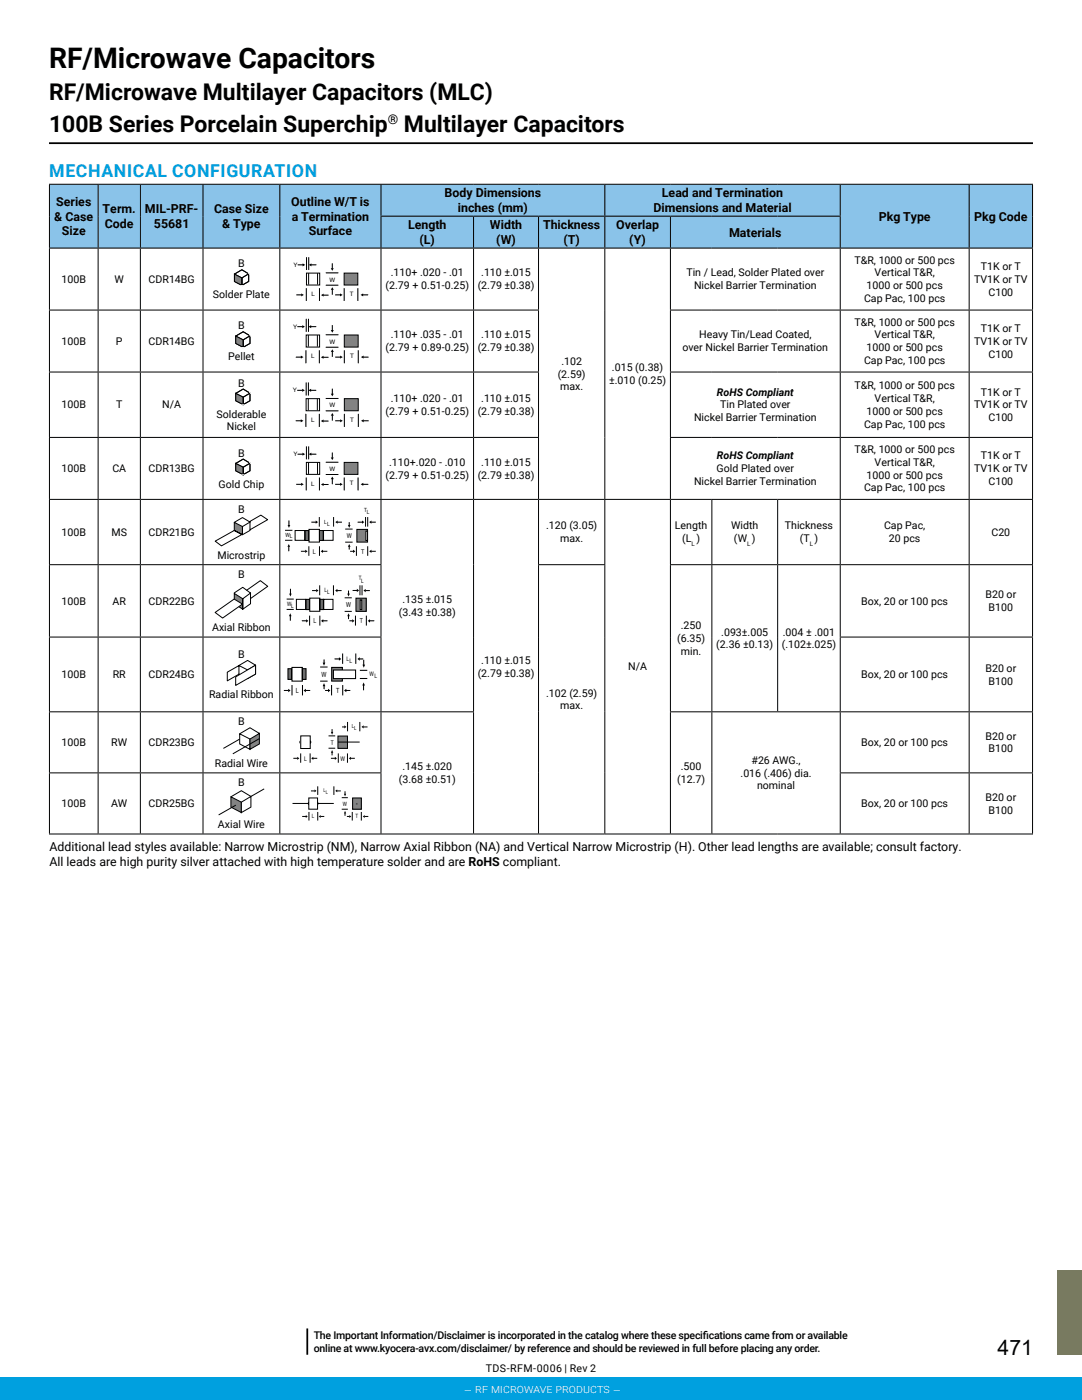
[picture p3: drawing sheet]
<svg xmlns="http://www.w3.org/2000/svg" width="216mm" height="279mm" viewBox="0 0 216 279" stroke-linecap="round" stroke-linejoin="round" font-family="sans-serif">
<path d="M9.8 28.6h196.3" fill="none" stroke="#000" stroke-width=".35"/>
<path d="M211 253.5h4.9v16.9h-4.9z" fill="#787a60"/>
<path d="M9.9 36.8h9.7v12.7h-9.7zM19.6 36.8h8.4v12.7h-8.4zM28 36.8h12.5v12.7h-12.5zM40.5 36.8h15.3v12.7h-15.3zM55.8 36.8h20.2v12.7h-20.2zM76 36.8h44.7v6.3h-44.7zM120.7 36.8h47v6.3h-47zM167.7 36.8h25.7v12.7h-25.7zM193.4 36.8h12.6v12.7h-12.6zM76 43.1h18.5v6.4h-18.5zM94.5 43.1h13v6.4h-13zM107.5 43.1h13.2v6.4h-13.2zM120.7 43.1h13.1v6.4h-13.1zM133.8 43.1h33.9v6.4h-33.9z" fill="#8ac3e9"/>
<g fill="none" stroke="#000" stroke-width=".2">
<path d="M9.8 36.8h196.3M9.9 36.9v12.5M19.6 36.9v12.5M28 36.9v12.5M40.5 36.9v12.5M55.8 36.9v12.5M76 36.9v6.2M120.7 36.9v6.2M167.7 36.9v6.2M193.4 36.9v12.5M206 36.9v12.5M9.8 49.5h196.3"/>
<path d="M9.9 49.6v12.2M19.6 49.6v12.2M28 49.6v12.2M40.5 49.6v12.2M55.8 49.6v12.2M75.9 43.1h91.8M76 43.2v6.2M76 49.6v12.2M94.5 43.2v6.2M94.5 49.6v12.2M107.5 43.2v6.2M107.5 49.6v12.2"/>
<path d="M120.7 43.2v6.2M120.7 49.6v50M133.8 43.2v6.2M133.8 49.6v12.2M167.7 43.2v6.2M167.7 49.6v12.2M193.4 49.6v12.2M206 49.6v12.2M9.8 61.9h97.7M9.8 74.2h97.7M9.9 62v12.2M9.9 74.3v12.9"/>
<path d="M19.6 62v12.2M19.6 74.3v12.9M28 62v12.2M28 74.3v12.9M40.5 62v12.2M40.5 74.3v12.9M55.8 62v12.2M55.8 74.3v12.9M76 62v12.2M76 74.3v12.9M94.5 62v12.2M94.5 74.3v12.9"/>
<path d="M107.5 62v12.2M107.5 74.3v12.9M133.7 61.9h72.4M133.7 74.2h72.4M133.8 62v12.2M133.8 74.3v12.9M167.7 62v12.2M167.7 74.3v12.9M193.4 62v12.2M193.4 74.3v12.9M206 62v12.2M206 74.3v12.9"/>
<path d="M9.8 87.3h97.7M9.8 99.7h196.3M9.9 87.4v12.2M9.9 99.8v12.8M19.6 87.4v12.2M19.6 99.8v12.8M28 87.4v12.2M28 99.8v12.8M40.5 87.4v12.2M40.5 99.8v12.8M55.8 87.4v12.2M55.8 99.8v12.8"/>
<path d="M76 87.4v12.2M76 99.8v12.8M94.5 87.4v12.2M94.5 99.8v42.2M107.5 87.4v12.2M107.5 99.8v12.8M120.7 99.8v12.8M133.7 87.3h72.4M133.8 87.4v12.2M133.8 99.8v12.8M142 99.8v12.8M155.2 99.8v12.8"/>
<path d="M167.7 87.4v12.2M167.7 99.8v12.8M193.4 87.4v12.2M193.4 99.8v12.8M206 87.4v12.2M206 99.8v12.8M9.8 112.7h66.3M9.9 112.8v14.3M19.6 112.8v14.3M28 112.8v14.3M40.5 112.8v14.3M55.8 112.8v14.3"/>
<path d="M76 112.8v14.3M107.4 112.7h13.4M107.5 112.8v53.6M120.7 112.8v53.6M133.7 112.7h72.4M133.8 112.8v29.2M142 112.8v29.2M155.2 112.8v29.2M167.7 112.8v14.3M193.4 112.8v14.3M206 112.8v14.3M9.8 127.1h66.3"/>
<path d="M9.9 127.2v14.8M19.6 127.2v14.8M28 127.2v14.8M40.5 127.2v14.8M55.8 127.2v14.8M76 127.2v14.8M167.6 127.1h38.5M167.7 127.2v14.8M193.4 127.2v14.8M206 127.2v14.8M9.8 142.1h84.8M9.8 154.2h66.3"/>
<path d="M9.9 142.1v12.1M9.9 154.3v12.1M19.6 142.1v12.1M19.6 154.3v12.1M28 142.1v12.1M28 154.3v12.1M40.5 142.1v12.1M40.5 154.3v12.1M55.8 142.1v12.1M55.8 154.3v12.1M76 142.1v12.1M76 154.3v12.1"/>
<path d="M94.5 142.1v24.3M133.7 142.1h72.4M133.8 142.1v24.3M142 142.1v24.3M167.6 154.2h38.5M167.7 142.1v12.1M167.7 154.3v12.1M193.4 142.1v12.1M193.4 154.3v12.1M206 142.1v12.1M206 154.3v12.1M9.8 166.4h196.3"/>
</g>
<path d="M46.8 54.7l1.5 .8v1.4l-1.5-.7z" fill="#808285"/>
<path d="M46.8 54.7l1.5 .8v1.4l-1.5-.7zM48.3 55.5l1.3-.8v1.5l-1.3 .7zM49.6 54.7l-1.3-.9-1.5 .9" fill="none" stroke="#000" stroke-width=".2"/>
<path d="M48 57h.5z" fill="#fff"/>
<path d="M48 57h.5" fill="none" stroke="#fff" stroke-width=".2"/>
<path d="M49.5 54.4l.2 .2z" fill="#fff"/>
<path d="M49.5 54.4l.3 .3" fill="none" stroke="#fff" stroke-width=".2"/>
<path d="M46.8 54.7l1.5 .8v1.4l-1.5-.7z" fill="#808285"/>
<path d="M46.8 54.7l1.5 .8v1.4l-1.5-.7zM48.3 55.5l1.3-.8v1.5l-1.3 .7zM49.6 54.7l-1.3-.9-1.5 .9" fill="none" stroke="#000" stroke-width=".2"/>
<path d="M48 57h.5z" fill="#fff"/>
<path d="M48 57h.5" fill="none" stroke="#fff" stroke-width=".2"/>
<path d="M49.5 54.4l.2 .2z" fill="#fff"/>
<path d="M49.5 54.4l.3 .3" fill="none" stroke="#fff" stroke-width=".2"/>
<g fill="none" stroke="#000" stroke-width=".2">
<path d="M59.1 58.9h1.1M61.1 57.5v2.6M61.2 54.5h2.6v2.4h-2.6zM63.7 57.5v2.6M64.5 58.9h1.1M65 54.5h2.5M66.3 52.6v1M66.3 57.8v1M66.9 58.9h1M67.5 56.9h-2.5M68.7 57.5v2.6M71.4 57.5v2.6"/>
<path d="M72.4 58.9h1"/>
</g>
<path d="M59.1 58.9h1.1zM60.1 58.6l.5 .3-.5 .3zM64.5 58.9h1.1zM64.1 58.9l.5-.3v.6zM66 53.5h.6l-.3 .5zM66.3 52.6v1zM66.3 57.8v1zM66.3 57.3l.3 .5h-.6zM66.9 58.9h1zM67.8 58.6l.6 .3-.6 .3zM72.4 58.9h1zM71.9 58.9l.6-.3v.6z" fill="#000"/>
<path d="M68.7 54.5h2.7v2.4h-2.7z" fill="#808285" stroke="#000" stroke-width=".2"/>
<path d="M59.4 52.9h1.1M61.2 51.3v2.6M61.6 54.5v2.3M61.6 51.3v2.6M62.1 52.9h1M63.4 54.5v2.3" fill="none" stroke="#000" stroke-width=".2"/>
<path d="M59.4 52.9h1.1zM60.4 52.6l.5 .3-.5 .3zM62.1 52.9h1zM61.6 52.9l.5-.3v.6z" fill="#000"/>
<path d="M47 67.1l1.5 .7v1.5l-1.5-.8z" fill="#808285"/>
<path d="M47 67.1l1.5 .7v1.5l-1.5-.8zM48.5 67.8l1.4-.8v1.5l-1.4 .8zM49.9 67l-1.4-.8-1.5 .9" fill="none" stroke="#000" stroke-width=".2"/>
<path d="M48.2 69.4h.6z" fill="#fff"/>
<path d="M48.2 69.4h.6" fill="none" stroke="#fff" stroke-width=".2"/>
<path d="M49.8 66.8l.2 .2z" fill="#fff"/>
<path d="M49.8 66.8l.2 .3" fill="none" stroke="#fff" stroke-width=".2"/>
<path d="M47 67.1l1.5 .7v1.5l-1.5-.8z" fill="#808285"/>
<path d="M47 67.1l1.5 .7v1.5l-1.5-.8zM48.5 67.8l1.4-.8v1.5l-1.4 .8zM49.9 67l-1.4-.8-1.5 .9" fill="none" stroke="#000" stroke-width=".2"/>
<path d="M48.2 69.4h.6z" fill="#fff"/>
<path d="M48.2 69.4h.6" fill="none" stroke="#fff" stroke-width=".2"/>
<path d="M49.8 66.8l.2 .2z" fill="#fff"/>
<path d="M49.8 66.8l.2 .3" fill="none" stroke="#fff" stroke-width=".2"/>
<g fill="none" stroke="#000" stroke-width=".2">
<path d="M59 71.3h1.1M61.1 69.9v2.6M61.1 66.9h2.7v2.4h-2.7zM63.7 69.9v2.6M64.5 71.3h1M65 66.8h2.5M66.3 64.9v1.1M66.3 70.1v1.1M66.9 71.3h1.1M67.5 69.3h-2.5M68.7 69.9v2.6M71.5 69.9v2.6"/>
<path d="M72.5 71.3h1"/>
</g>
<path d="M59 71.3h1.1zM60 71l.6 .3-.6 .3zM64.5 71.3h1zM64 71.3l.6-.3v.6zM66 65.9h.6l-.3 .5zM66.3 64.9v1.1zM66.3 70.1v1.1zM66.3 69.7l.3 .5h-.6zM66.9 71.3h1.1zM67.9 71l.5 .3-.5 .3zM72.5 71.3h1zM72 71.3l.5-.3v.6z" fill="#000"/>
<path d="M68.7 66.9h2.8v2.4h-2.8z" fill="#808285" stroke="#000" stroke-width=".2"/>
<path d="M59.3 65.2h1.1M61.1 63.6v2.6M61.5 66.9v2.3M61.6 63.6v2.6M62 65.2h1.1M63.3 66.9v2.3" fill="none" stroke="#000" stroke-width=".2"/>
<path d="M59.3 65.2h1.1zM60.3 64.9l.5 .3-.5 .3zM62 65.2h1.1zM61.6 65.2l.5-.3v.6z" fill="#000"/>
<path d="M47 78.5l1.5 .8v1.5l-1.5-.8z" fill="#808285"/>
<path d="M47 78.5l1.5 .8v1.5l-1.5-.8zM48.5 79.3l1.4-.8v1.5l-1.4 .8zM49.9 78.5l-1.4-.9-1.5 .9" fill="none" stroke="#000" stroke-width=".2"/>
<path d="M48.2 80.8h.6z" fill="#fff"/>
<path d="M48.2 80.8h.6" fill="none" stroke="#fff" stroke-width=".2"/>
<path d="M49.8 78.2l.2 .2z" fill="#fff"/>
<path d="M49.8 78.2l.2 .3" fill="none" stroke="#fff" stroke-width=".2"/>
<path d="M47 78.5l1.5 .8v1.5l-1.5-.8z" fill="#808285"/>
<path d="M47 78.5l1.5 .8v1.5l-1.5-.8zM48.5 79.3l1.4-.8v1.5l-1.4 .8zM49.9 78.5l-1.4-.9-1.5 .9" fill="none" stroke="#000" stroke-width=".2"/>
<path d="M48.2 80.8h.6z" fill="#fff"/>
<path d="M48.2 80.8h.6" fill="none" stroke="#fff" stroke-width=".2"/>
<path d="M49.8 78.2l.2 .2z" fill="#fff"/>
<path d="M49.8 78.2l.2 .3" fill="none" stroke="#fff" stroke-width=".2"/>
<g fill="none" stroke="#000" stroke-width=".2">
<path d="M61.1 79.6h2.7v2.4h-2.7zM65 79.5h2.5M66.3 77.6v1.1M59 84h1.1M61 82.6v2.6M63.7 82.6v2.6M64.5 84h1M66.3 82.9v1M66.9 84h1.1M67.5 82h-2.5M68.7 82.6v2.6M71.5 82.6v2.6"/>
<path d="M72.5 84h1.1"/>
</g>
<path d="M66 78.6h.6l-.3 .5zM66.3 77.6v1.1zM59 84h1.1zM60 83.7l.5 .3-.5 .3zM64.5 84h1zM64 84l.6-.3v.6zM66.3 82.9v1zM66.3 82.4l.3 .5h-.6zM66.9 84h1.1zM67.9 83.7l.5 .3-.5 .3zM72.5 84h1.1zM72 84l.6-.3v.6z" fill="#000"/>
<path d="M68.7 79.6h2.8v2.4h-2.8z" fill="#808285" stroke="#000" stroke-width=".2"/>
<path d="M59.3 77.9h1.1M61.1 76.3v2.6M61.5 79.6v2.3M61.5 76.3v2.6M62 77.9h1.1M63.3 79.6v2.3" fill="none" stroke="#000" stroke-width=".2"/>
<path d="M59.3 77.9h1.1zM60.3 77.6l.5 .3-.5 .3zM62 77.9h1.1zM61.6 77.9l.5-.3v.6z" fill="#000"/>
<path d="M47 92.5l1.5 .7v1.5l-1.5-.7z" fill="#808285"/>
<path d="M47 92.5l1.5 .7v1.5l-1.5-.7zM48.5 93.2l1.4-.8v1.6l-1.4 .7zM49.9 92.4l-1.4-.8-1.5 .9" fill="none" stroke="#000" stroke-width=".2"/>
<path d="M48.2 94.8h.6z" fill="#fff"/>
<path d="M48.2 94.8h.6" fill="none" stroke="#fff" stroke-width=".2"/>
<path d="M49.8 92.2l.2 .2z" fill="#fff"/>
<path d="M49.8 92.2l.2 .3" fill="none" stroke="#fff" stroke-width=".2"/>
<path d="M47 92.5l1.5 .7v1.5l-1.5-.7z" fill="#808285"/>
<path d="M47 92.5l1.5 .7v1.5l-1.5-.7zM48.5 93.2l1.4-.8v1.6l-1.4 .7zM49.9 92.4l-1.4-.8-1.5 .9" fill="none" stroke="#000" stroke-width=".2"/>
<path d="M48.2 94.8h.6z" fill="#fff"/>
<path d="M48.2 94.8h.6" fill="none" stroke="#fff" stroke-width=".2"/>
<path d="M49.8 92.2l.2 .2z" fill="#fff"/>
<path d="M49.8 92.2l.2 .3" fill="none" stroke="#fff" stroke-width=".2"/>
<g fill="none" stroke="#000" stroke-width=".2">
<path d="M59.1 96.7h1.1M61.1 95.3v2.6M61.1 92.3h2.7v2.4h-2.7zM63.7 95.3v2.6M64.5 96.7h1.1M65 92.2h2.5M65 94.7h2.5M66.3 90.3v1.1M66.3 95.5v1.1M66.9 96.7h1M68.7 95.3v2.6M71.4 95.3v2.6"/>
<path d="M72.4 96.7h1.1"/>
</g>
<path d="M59.1 96.7h1.1zM60.1 96.4l.5 .3-.5 .3zM64.5 96.7h1.1zM64 96.7l.6-.3v.6zM66 91.3h.6l-.3 .5zM66.3 90.3v1.1zM66.3 95.5v1.1zM66.3 95.1l.3 .5h-.6zM66.9 96.7h1zM67.9 96.4l.5 .3-.5 .3zM72.4 96.7h1.1zM72 96.7l.5-.3v.6z" fill="#000"/>
<path d="M68.7 92.3h2.7v2.4h-2.7z" fill="#808285" stroke="#000" stroke-width=".2"/>
<path d="M59.4 90.6h1.1M61.1 89.1v2.6M61.6 92.3v2.3M61.6 89.1v2.6M62 90.6h1.1M63.4 92.3v2.3" fill="none" stroke="#000" stroke-width=".2"/>
<path d="M59.4 90.6h1.1zM60.4 90.3l.5 .3-.5 .3zM62 90.6h1.1zM61.6 90.6l.5-.3v.6z" fill="#000"/>
<path d="M46.7 104.2l1.7 .9v1.6l-1.7-.8z" fill="#808285"/>
<path d="M42.9 108l3.8-2.1 1.6 .8-4.1 2.2zM46.7 104.2l1.7 .9v1.6l-1.7-.8zM48.4 105.1l1.5-.9v1.7l-1.5 .8zM49.8 104.1l2.2-1.3 1.4 .9-3.5 2M49.9 104.2l-1.5-.9-1.7 .9" fill="none" stroke="#000" stroke-width=".2"/>
<path d="M71.2 105.6h2.2v2.6h-2.2z" fill="#808285"/>
<path d="M71.2 105.7h2.1v2.5h-2.1z" fill="none" stroke="#000" stroke-width=".2"/>
<path d="M73 106h.4v1.9h-.4z" fill="#fff"/>
<g fill="none" stroke="#000" stroke-width=".2">
<path d="M56.9 105.8h1.4M56.9 107.8h1.5M57.6 109v1M57.7 103.9v1M60 110h1M61.6 109v1.9M62.1 104.2h1M63.7 103.2v1.9M63.7 109v1.9M64.4 110h.9M66.6 103.2v1.9M67.3 104.2h.9"/>
<path d="M68.9 105.6h1.5M68.9 108.2h1.5M69.7 104.2v.7M69.7 109v.7M69.9 110h.6M71.1 109v1.9M71.4 104.2h.9M72.9 103.2v1.9M73 106h.3v1.9h-.3zM73.4 103.2v1.9M73.4 109v1.9M74 110h1"/>
<path d="M74 104.2h1"/>
</g>
<g fill="#000">
<path d="M57.6 108.6l.3 .5h-.5zM57.4 104.8h.5l-.2 .5zM57.6 109v1zM57.7 103.9v1zM60.9 109.7l.5 .3-.5 .4zM62.1 104.2h1zM63 103.9l.5 .3-.5 .3zM64 110l.5-.3v.7zM66.9 104.2l.5-.3v.6zM67.3 104.2h.9zM69.4 104.8h.5l-.2 .5zM69.7 108.6l.2 .5h-.5z"/>
<path d="M69.7 109v.7zM69.7 104.2v.7zM70.4 109.7l.5 .3-.5 .4zM71.4 104.2h.9zM72.2 103.9l.5 .3-.5 .3zM73.7 104.2l.4-.3v.6zM73.7 110l.4-.3v.7zM74 104.2h1z"/>
</g>
<path d="M60.9 105.9h.7v2h-.7z" fill="#6d6e71"/>
<path d="M60.9 105.9h.7v2h-.7z" fill="none" stroke="#000" stroke-width=".2"/>
<path d="M63.7 105.9h.8v2h-.8z" fill="#6d6e71"/>
<path d="M58.9 105.9h1.9v1.9h-1.9zM61.7 105.6h2v2.6h-2zM63.7 105.9h.8v2h-.8zM64.6 105.9h1.9v1.9h-1.9z" fill="none" stroke="#000" stroke-width=".2"/>
<path d="M46.7 118.4l1.7 1.1v2.1l-1.7-1.1z" fill="#808285"/>
<path d="M46.7 118.3l1.7-1.1 1.6 1.2M46.7 118.4l1.7 1.1v2.1l-1.7-1.1zM48.4 119.5l1.6-1.1v2.1l-1.6 1.1z" fill="none" stroke="#000" stroke-width=".2"/>
<path d="M42.9 122.2l3.8-2.6 1.7 1-4 2.8z" fill="#fff"/>
<path d="M49.2 117.8l2.8-1.9 1.4 1.1-3.4 2.4M42.9 122.2l3.8-2.6 1.7 1-4 2.7z" fill="none" stroke="#000" stroke-width=".2"/>
<path d="M71 119.4h2.1v2.6h-2.1z" fill="#808285"/>
<path d="M71 119.4h2.1v2.6h-2.1z" fill="none" stroke="#000" stroke-width=".2"/>
<path d="M71.9 119.7h.3v2h-.3z" fill="#fff"/>
<g fill="none" stroke="#000" stroke-width=".2">
<path d="M57.2 119.6h1.4M58 117.5v1.1M62.3 117.9h.9M63.8 116.8v2M66.5 116.8v2M67.2 117.9h1M68.8 119.3h1.4M69.5 117.9v.7M70.4 117.8h.9M71.8 116.8v2M71.9 119.7h.3v2h-.3zM72.2 116.8v2"/>
<path d="M72.9 117.9h.9M57.2 121.6h1.4M57.9 122.9v1M60.3 123.9h.9M61.8 122.9v1.9M63.8 122.9v1.9M64.4 123.9h.9M68.8 122h1.4M69.5 122.9v.6M69.7 123.9h.7M70.9 122.9v1.9M73.1 122.9v1.9"/>
<path d="M73.8 123.9h.9"/>
</g>
<g fill="#000">
<path d="M57.7 118.5h.5l-.3 .6zM58 117.5v1.1zM62.3 117.9h.9zM63.1 117.5l.4 .4-.4 .3zM66.9 117.9l.4-.4v.7zM67.2 117.9h1zM69.3 118.5h.5l-.3 .6zM69.5 117.9v.7zM70.4 117.8h.9zM71.2 117.5l.4 .3-.4 .4zM72.5 117.9l.5-.4v.7zM72.9 117.9h.9z"/>
<path d="M57.9 122.4l.3 .6h-.5zM57.9 122.9v1zM60.3 123.9h.9zM61.1 123.6l.4 .3-.4 .3zM64.1 123.9l.4-.3v.6zM64.4 123.9h.9zM69.5 122.4l.3 .6h-.5zM69.5 122.9v.6zM69.7 123.9h.7zM70.3 123.6l.4 .3-.4 .3zM73.4 123.9l.4-.3v.6zM73.8 123.9h.9z"/>
</g>
<path d="M61 119.6h.8v2.1h-.8z" fill="#6d6e71"/>
<path d="M61.1 119.6h.6v2.1h-.6z" fill="none" stroke="#000" stroke-width=".2"/>
<path d="M63.8 119.6h.8v2.1h-.8z" fill="#6d6e71"/>
<path d="M59.1 119.6h1.9v2h-1.9zM61.8 119.4h2v2.6h-2zM63.8 119.6h.7v2.1h-.7zM64.6 119.6h1.8v2h-1.8z" fill="none" stroke="#000" stroke-width=".2"/>
<path d="M47.7 132.8l1.7 .9v1.7l-1.7-.9z" fill="#fff"/>
<path d="M47.7 132.8l1.7 .9v1.7l-1.7-.9zM47.7 132.8l-2.3 1.4v1.7l2.3-1.4M49.4 133.7l1.6-.9v1.7l-1.6 .9zM51 132.8l-1.6-1-1.7 1" fill="none" stroke="#000" stroke-width=".2"/>
<path d="M47 135.1l4-2.3v1.7l-4 2.3z" fill="#fff"/>
<path d="M47 135.1l4-2.3v1.7l-4 2.3z" fill="none" stroke="#000" stroke-width=".2"/>
<path d="M57.4 133.4h.8v2.2h-.8z" fill="#6d6e71"/>
<path d="M57.5 133.5h.7v2.1h-.7z" fill="none" stroke="#000" stroke-width=".21"/>
<path d="M60.3 133.4h.8v2.2h-.8z" fill="#6d6e71"/>
<path d="M58.3 133.2h2v2.7h-2zM60.3 133.4h.8v2.2h-.8z" fill="none" stroke="#000" stroke-width=".21"/>
<path d="M66.2 133.2h2.1v2.8h-2.1z" fill="#808285"/>
<path d="M66.2 133.2h2.1v2.7h-2.1z" fill="none" stroke="#000" stroke-width=".21"/>
<path d="M66.5 133.7h4.4v1.7h-4.4z" fill="#fff"/>
<path d="M58.3 136.7v2.1M60.4 136.7v2.1M63.9 133.1h1.5M63.9 135.9h1.5M66.2 136.7v2.1M66.5 133.7h4.5v1.7h-4.5zM68.4 130.4v2.1M68.4 136.7v2.1M71 130.4v2.1M71.8 135.4h1.5M71.8 133.8h1.5" fill="none" stroke="#000" stroke-width=".21"/>
<path d="M56.6 137.8h1M61 137.8h.9M64.7 131.6v.8M64.7 136.8v.7M64.9 137.8h.6M66.8 131.5h.9M69 137.8h.9M71.7 131.5h.7M72.5 136.7v1M72.6 131.7v1" fill="none" stroke="#000" stroke-width=".2"/>
<g fill="#000">
<path d="M57.5 137.5l.5 .3-.5 .4zM60.6 137.8l.4-.3v.7zM64.4 132.2h.5l-.2 .7zM64.7 136.3l.2 .6h-.5zM64.7 136.8v.7zM64.7 131.6v.8zM65.5 137.5l.4 .3-.4 .4zM66.8 131.5h.9zM67.6 131.2l.5 .3-.5 .4zM68.6 137.8l.5-.3v.7zM71.3 131.5l.5-.3v.7zM71.7 131.5h.7z"/>
<path d="M72.6 136.2l.2 .6h-.5zM72.3 132.6h.6l-.3 .7zM72.6 136.7v1zM72.6 131.7v1z"/>
</g>
<path d="M47.8 146.4l2.1 1.1v2l-2.1-1z" fill="#fff"/>
<path d="M47.8 146.4l2.1 1.1v2l-2.1-1z" fill="none" stroke="#000" stroke-width=".2"/>
<path d="M49.9 147.5l1.9-1.1v2.1l-1.9 1z" fill="#808285"/>
<path d="M47.8 147.5l-3.2 1.9M49.9 147.5l1.9-1.1v2.1l-1.9 1zM51.7 147.4l-5.2 3M51.8 146.4l-1.9-1.2-2.1 1.2" fill="none" stroke="#000" stroke-width=".2"/>
<path d="M67.4 146.9h2v2.5h-2z" fill="#808285"/>
<path d="M67.4 146.9h1.9v2.4h-1.9z" fill="none" stroke="#000" stroke-width=".2"/>
<g fill="#000">
<circle cx="60" cy="148.1" r=".3"/>
<circle cx="61.9" cy="148.1" r=".3"/>
</g>
<path d="M60 146.9h1.9v2.5h-1.9z" fill="#fff"/>
<g fill="none" stroke="#000" stroke-width=".2">
<path d="M58.5 151.3h.9M60 150.4v1.8M60 146.9h1.9v2.5h-1.9zM61.9 150.4v1.8M62.4 151.3h.9M65.6 146.9h1.3M65.6 149.3h1.3M66 151.3h.9M66.3 145.5v.7M66.3 150.1v.7M67.4 148.1h4.4M67.5 150.4v1.8"/>
<path d="M68.3 145.1h.5M69.3 150.4v1.8M69.3 144.1v1.8M70 151.3h.8M71.8 144.1v1.8M72.5 145.1h.8"/>
</g>
<path d="M59.3 151l.4 .3-.4 .4zM62.1 151.3l.4-.3v.7zM66 146.1h.5l-.2 .5zM66.3 149.7l.2 .5h-.5zM66.8 151l.4 .3-.4 .4zM68.7 144.8l.4 .3-.4 .3zM69.6 151.3l.4-.3v.7zM72.1 145.1l.5-.3v.6z" fill="#000"/>
<path d="M46.1 159l2.1 1.1v2.1l-2.1-1.1z" fill="#808285"/>
<path d="M46.1 159l2.1 1.1v2.1l-2.1-1.1z" fill="none" stroke="#000" stroke-width=".2"/>
<path d="M48.2 160.1l1.9-1.2v2.2l-1.9 1.1z" fill="#fff"/>
<path d="M50.1 158.9l-1.9-1.1-2.1 1.2M48.2 160.1l1.9-1.2v2.2l-1.9 1.1z" fill="none" stroke="#000" stroke-width=".2"/>
<path d="M48.5 162.6h.7z" fill="#fff"/>
<path d="M48.5 162.6h.7" fill="none" stroke="#fff" stroke-width=".2"/>
<path d="M52.7 157.4l-2.7 1.6M47.1 160.7l-3.5 1.9" fill="none" stroke="#000" stroke-width=".2"/>
<path d="M70.3 159.2h1.8v2.3h-1.8z" fill="#808285"/>
<path d="M70.4 159.2h1.7v2.3h-1.7z" fill="none" stroke="#000" stroke-width=".2"/>
<g fill="#000">
<circle cx="61.7" cy="160.4" r=".28"/>
<circle cx="63.4" cy="160.4" r=".28"/>
</g>
<path d="M61.6 159.2h1.8v2.3h-1.8z" fill="#fff"/>
<g fill="none" stroke="#000" stroke-width=".2">
<path d="M61.6 159.2h1.8v2.3h-1.8zM62 157.8h.8M63.4 156.9v1.7M66.6 156.9v1.7M67.2 157.8h.8M68.2 159.2h1.2M68.8 157.9v.6M58.4 160.3h3.2M60.3 162.9h.8M61.6 162v1.8M63.4 160.3h3.2M63.4 162v1.8"/>
<path d="M63.9 162.9h.8M68.2 161.5h1.2M68.8 162.2v.6M69.2 162.9h.6M70.3 162v1.8M72.1 162v1.8M72.7 162.9h.8"/>
</g>
<path d="M62.8 157.5l.4 .3-.4 .3zM66.9 157.8l.4-.3v.6zM68.6 158.4h.5l-.3 .5zM61 162.7l.4 .3-.4 .2zM63.6 163l.4-.3v.5zM68.9 161.8l.2 .5h-.5zM69.7 162.7l.4 .3-.4 .2zM72.4 163l.4-.3v.5z" fill="#000"/>
<path d="M0 274.9h215.9v4.5h-215.9z" fill="#00a0df"/>
<path d="M61.3 265.1v5.3" fill="none" stroke="#000" stroke-width=".35"/>
<text font-size="5.6" x="9.8" y="13.7">RF/Microwave Capacitors</text>
<g font-size="4.6">
<text x="9.8" y="20">RF/Microwave Multilayer Capacitors (MLC)</text>
<text x="9.8" y="26.4">100B Series Porcelain Superchip</text>
<text x="80.6" y="26.4">Multilayer Capacitors</text>
</g>
<text font-size="4.2" x="199.1" y="270.4">471</text>
<text font-size="3.5" fill="#00a0df" x="9.8" y="35.3">MECHANICAL CONFIGURATION</text>
<text font-size="2.7" x="77.4" y="24.8">®</text>
<g font-size="2.5">
<text x="11.2" y="41.1">Series</text>
<text x="58.1" y="41.1">Outline W/T is</text>
<text x="88.7" y="39.4">Body Dimensions</text>
<text x="132.1" y="39.4">Lead and Termination</text>
<text x="10.8" y="44">&amp; Case</text>
<text x="12.3" y="47">Size</text>
<text x="20.5" y="42.5">Term.</text>
<text x="20.9" y="45.5">Code</text>
<text x="28.9" y="42.5">MIL-PRF-</text>
<text x="30.7" y="45.5">55681</text>
<text x="42.7" y="42.5">Case Size</text>
<text x="44.3" y="45.5">&amp; Type</text>
<text x="58.2" y="44">a Termination</text>
<text x="61.6" y="47">Surface</text>
<text x="81.4" y="45.7">Length</text>
<text x="91.4" y="42.3">inches (mm)</text>
<text x="97.8" y="45.7">Width</text>
<text x="108.4" y="45.7">Thickness</text>
<text x="123" y="45.7">Overlap</text>
<text x="130.4" y="42.3">Dimensions and Material</text>
<text x="145.5" y="47.2">Materials</text>
<text x="175.3" y="44">Pkg Type</text>
<text x="194.4" y="44">Pkg Code</text>
<text x="83.7" y="48.7">(L)</text>
<text x="99" y="48.7">(W)</text>
<text x="112.4" y="48.7">(T)</text>
<text x="125.6" y="48.7">(Y)</text>
<text x="9.9" y="169.8">Additional lead styles available: Narrow Microstrip (NM), Narrow Axial Ribbon (NA) and Vertical Narrow Microstrip (H). Other lead lengths are available; consult factory.</text>
<text x="9.9" y="172.7">All leads are high purity silver attached with high temperature solder and are RoHS compliant.</text>
</g>
<text font-size="2.5" fill="#fff" x="92.6" y="278.4">– rf microwave products –</text>
<g font-size="2.1">
<text x="47.5" y="53.4">B</text>
<text x="170.5" y="52.6">T&amp;R, 1000 or 500 pcs</text>
<text x="195.7" y="53.9">T1K or T</text>
<text x="12.3" y="56.4">100B</text>
<text x="22.9" y="56.4">W</text>
<text x="29.7" y="56.4">CDR14BG</text>
<text x="42.5" y="59.5">Solder Plate</text>
<text x="76.9" y="57.7">(2.79 + 0.51-0.25)</text>
<text x="78" y="55.2">.110+ .020 - .01</text>
<text x="95.3" y="57.7">(2.79 ±0.38)</text>
<text x="96" y="55.2">.110 ±.015</text>
<text x="137" y="55.2">Tin / Lead, Solder Plated over</text>
<text x="138.5" y="57.7">Nickel Barrier Termination</text>
<text x="172.9" y="57.7">1000 or 500 pcs</text>
<text x="174.5" y="55.2">Vertical T&amp;R,</text>
<text x="194.4" y="56.4">TV1K or TV</text>
<text x="197.2" y="59">C100</text>
<text x="47.5" y="65.7">B</text>
<text x="170.5" y="65">T&amp;R, 1000 or 500 pcs</text>
<text x="172.4" y="60.3">Cap Pac, 100 pcs</text>
<text x="12.3" y="68.8">100B</text>
<text x="23.1" y="68.8">P</text>
<text x="29.7" y="68.8">CDR14BG</text>
<text x="45.5" y="71.9">Pellet</text>
<text x="76.9" y="70.1">(2.79 + 0.89-0.25)</text>
<text x="78" y="67.5">.110+ .035 - .01</text>
<text x="95.3" y="70.1">(2.79 ±0.38)</text>
<text x="96" y="67.5">.110 ±.015</text>
<text x="136.2" y="70.1">over Nickel Barrier Termination</text>
<text x="139.5" y="67.5">Heavy Tin/Lead Coated,</text>
<text x="172.9" y="70.1">1000 or 500 pcs</text>
<text x="174.5" y="67.5">Vertical T&amp;R,</text>
<text x="194.4" y="68.8">TV1K or TV</text>
<text x="195.7" y="66.3">T1K or T</text>
<text x="197.2" y="71.4">C100</text>
<text x="47.5" y="77.2">B</text>
<text x="111.3" y="75.3">(2.59)</text>
<text x="111.8" y="77.9">max.</text>
<text x="112" y="72.8">.102</text>
<text x="121.6" y="76.6">±.010 (0.25)</text>
<text x="122.1" y="74.1">.015 (0.38)</text>
<text x="170.5" y="77.7">T&amp;R, 1000 or 500 pcs</text>
<text x="172.4" y="72.6">Cap Pac, 100 pcs</text>
<text x="12.3" y="81.5">100B</text>
<text x="23.2" y="81.5">T</text>
<text x="32.4" y="81.5">N/A</text>
<text x="43.2" y="83.3">Solderable</text>
<text x="76.9" y="82.8">(2.79 + 0.51-0.25)</text>
<text x="78" y="80.3">.110+ .020 - .01</text>
<text x="95.3" y="82.8">(2.79 ±0.38)</text>
<text x="96" y="80.3">.110 ±.015</text>
<text x="143.1" y="79">RoHS Compliant</text>
<text x="143.7" y="81.5">Tin Plated over</text>
<text x="172.9" y="82.8">1000 or 500 pcs</text>
<text x="174.5" y="80.3">Vertical T&amp;R,</text>
<text x="194.4" y="81.5">TV1K or TV</text>
<text x="195.7" y="79">T1K or T</text>
<text x="45.3" y="85.9">Nickel</text>
<text x="138.5" y="84.1">Nickel Barrier Termination</text>
<text x="172.4" y="85.3">Cap Pac, 100 pcs</text>
<text x="197.2" y="84.1">C100</text>
<text x="12.3" y="94.2">100B</text>
<text x="22.4" y="94.2">CA</text>
<text x="29.7" y="94.2">CDR13BG</text>
<text x="47.5" y="91.1">B</text>
<text x="76.9" y="95.5">(2.79 + 0.51-0.25)</text>
<text x="77.7" y="93">.110+.020 - .010</text>
<text x="95.3" y="95.5">(2.79 ±0.38)</text>
<text x="96" y="93">.110 ±.015</text>
<text x="143" y="94.2">Gold Plated over</text>
<text x="143.1" y="91.7">RoHS Compliant</text>
<text x="170.5" y="90.4">T&amp;R, 1000 or 500 pcs</text>
<text x="172.9" y="95.5">1000 or 500 pcs</text>
<text x="174.5" y="93">Vertical T&amp;R,</text>
<text x="194.4" y="94.2">TV1K or TV</text>
<text x="195.7" y="91.7">T1K or T</text>
<text x="43.6" y="97.3">Gold Chip</text>
<text x="138.5" y="96.8">Nickel Barrier Termination</text>
<text x="172.4" y="98">Cap Pac, 100 pcs</text>
<text x="197.2" y="96.8">C100</text>
<text x="12.3" y="106.9">100B</text>
<text x="22.2" y="106.9">MS</text>
<text x="29.7" y="106.9">CDR21BG</text>
<text x="47.5" y="102.3">B</text>
<text x="109" y="105.7">.120 (3.05)</text>
<text x="134.7" y="105.7">Length</text>
<text x="145.9" y="105.7">Width</text>
<text x="156.6" y="105.7">Thickness</text>
<text x="176.4" y="105.7">Cap Pac,</text>
<text x="197.8" y="106.9">C20</text>
<text x="43.4" y="111.5">Microstrip</text>
<text x="111.8" y="108.2">max.</text>
<text x="136.1" y="108.2">(L )</text>
<text x="146.5" y="108.2">(W )</text>
<text x="159.6" y="108.2">(T )</text>
<text x="177.4" y="108.2">20 pcs</text>
<text x="47.5" y="115.4">B</text>
<text x="196.6" y="119.4">B20 or</text>
<text x="12.3" y="120.7">100B</text>
<text x="22.5" y="120.7">AR</text>
<text x="29.7" y="120.7">CDR22BG</text>
<text x="42.3" y="125.9">Axial Ribbon</text>
<text x="79.6" y="122.9">(3.43 ±0.38)</text>
<text x="80.3" y="120.3">.135 ±.015</text>
<text x="135.8" y="125.6">.250</text>
<text x="171.9" y="120.7">Box, 20 or 100 pcs</text>
<text x="197.3" y="121.9">B100</text>
<text x="47.5" y="131.3">B</text>
<text x="135.1" y="128.1">(6.35)</text>
<text x="135.9" y="130.7">min.</text>
<text x="142.9" y="129.4">(2.36 ±0.13)</text>
<text x="143.9" y="126.9">.093±.005</text>
<text x="156" y="129.4">(.102±.025)</text>
<text x="156.2" y="126.9">.004 ± .001</text>
<text x="12.3" y="135.4">100B</text>
<text x="22.5" y="135.4">RR</text>
<text x="29.7" y="135.4">CDR24BG</text>
<text x="95.3" y="135.1">(2.79 ±0.38)</text>
<text x="96" y="132.5">.110 ±.015</text>
<text x="125.3" y="133.8">N/A</text>
<text x="171.9" y="135.4">Box, 20 or 100 pcs</text>
<text x="196.6" y="134.1">B20 or</text>
<text x="197.3" y="136.6">B100</text>
<text x="41.7" y="139.4">Radial Ribbon</text>
<text x="109" y="139.1">.102 (2.59)</text>
<text x="111.8" y="141.6">max.</text>
<text x="12.3" y="148.9">100B</text>
<text x="22.2" y="148.9">RW</text>
<text x="29.7" y="148.9">CDR23BG</text>
<text x="47.5" y="144.8">B</text>
<text x="171.9" y="148.9">Box, 20 or 100 pcs</text>
<text x="196.6" y="147.6">B20 or</text>
<text x="42.9" y="153">Radial Wire</text>
<text x="80.3" y="153.7">.145 ±.020</text>
<text x="135.8" y="153.7">.500</text>
<text x="147.8" y="155">.016 (.406) dia.</text>
<text x="149.9" y="152.5">#26 AWG.,</text>
<text x="197.3" y="150.2">B100</text>
<text x="12.3" y="161.1">100B</text>
<text x="22.2" y="161.1">AW</text>
<text x="29.7" y="161.1">CDR25BG</text>
<text x="47.5" y="156.9">B</text>
<text x="79.6" y="156.3">(3.68 ±0.51)</text>
<text x="135.1" y="156.3">(12.7)</text>
<text x="151.1" y="157.5">nominal</text>
<text x="171.9" y="161.1">Box, 20 or 100 pcs</text>
<text x="196.6" y="159.8">B20 or</text>
<text x="43.5" y="165.2">Axial Wire</text>
<text x="197.3" y="162.4">B100</text>
<text x="62.6" y="267.2">The Important Information/Disclaimer is incorporated in the catalog where these specif</text>
<text x="62.6" y="269.8">online at www.kyocera-avx.com/disclaimer/ by reference and should be reviewed in full before placing any order.</text>
<text x="140.2" y="267.2">ications came from or available</text>
<text x="96.9" y="273.8">TDS-RFM-0006 | Rev 2</text>
</g>
<g font-size="1.4">
<text x="62.6" y="124.4">L</text>
<text x="69.1" y="121.2">W</text>
<text x="71.8" y="124.4">T</text>
<text x="64.2" y="135.1">W</text>
<text x="59" y="138.3">L</text>
<text x="67" y="138.3">T</text>
</g>
<g font-size="1.3">
<text x="69.2" y="107.4">W</text>
<text x="62.4" y="110.5">L</text>
<text x="72" y="110.5">T</text>
<text x="66" y="148.6">T</text>
<text x="60.7" y="151.8">L</text>
<text x="67.9" y="151.8">W</text>
</g>
<g font-size="1.2">
<text x="58.6" y="53.2">Y</text>
<text x="62.1" y="59.1">L</text>
<text x="65.8" y="56.2">W</text>
<text x="69.8" y="59.1">T</text>
<text x="58.5" y="65.6">Y</text>
<text x="62.1" y="71.5">L</text>
<text x="65.8" y="68.6">W</text>
<text x="69.8" y="71.5">T</text>
<text x="58.5" y="78.3">Y</text>
<text x="65.8" y="81.3">W</text>
<text x="62.1" y="84.3">L</text>
<text x="69.9" y="84.2">T</text>
<text x="58.5" y="91">Y</text>
<text x="65.8" y="94">W</text>
<text x="62.1" y="96.9">L</text>
<text x="69.8" y="96.9">T</text>
<text x="138" y="108.9">L</text>
<text x="149.1" y="108.9">L</text>
<text x="161.6" y="108.9">L</text>
<text x="64.7" y="118.2">L</text>
<text x="65.3" y="118.6">L</text>
<text x="71.6" y="115.8">T</text>
<text x="72.1" y="116.3">L</text>
<text x="57.3" y="120.9">W</text>
<text x="58.1" y="121.3">L</text>
<text x="69.2" y="131.8">L</text>
<text x="69.7" y="132.3">L</text>
<text x="73.8" y="134.9">W</text>
<text x="74.7" y="135.4">L</text>
<text x="68.4" y="160.8">W</text>
<text x="71.1" y="160.8">•</text>
<text x="62.2" y="163.3">L</text>
<text x="71" y="163.3">T</text>
</g>
<g font-size="1.1">
<text x="57" y="107.1">W</text>
<text x="57.8" y="107.5">L</text>
<text x="64.7" y="104.5">L</text>
<text x="65.2" y="104.9">L</text>
<text x="72.7" y="102.2">T</text>
<text x="73.2" y="102.7">L</text>
<text x="70.2" y="145.4">L</text>
<text x="70.7" y="145.7">L</text>
</g>
<g font-size="1">
<text x="64.6" y="158.1">L</text>
<text x="65" y="158.5">L</text>
</g>
</svg>
